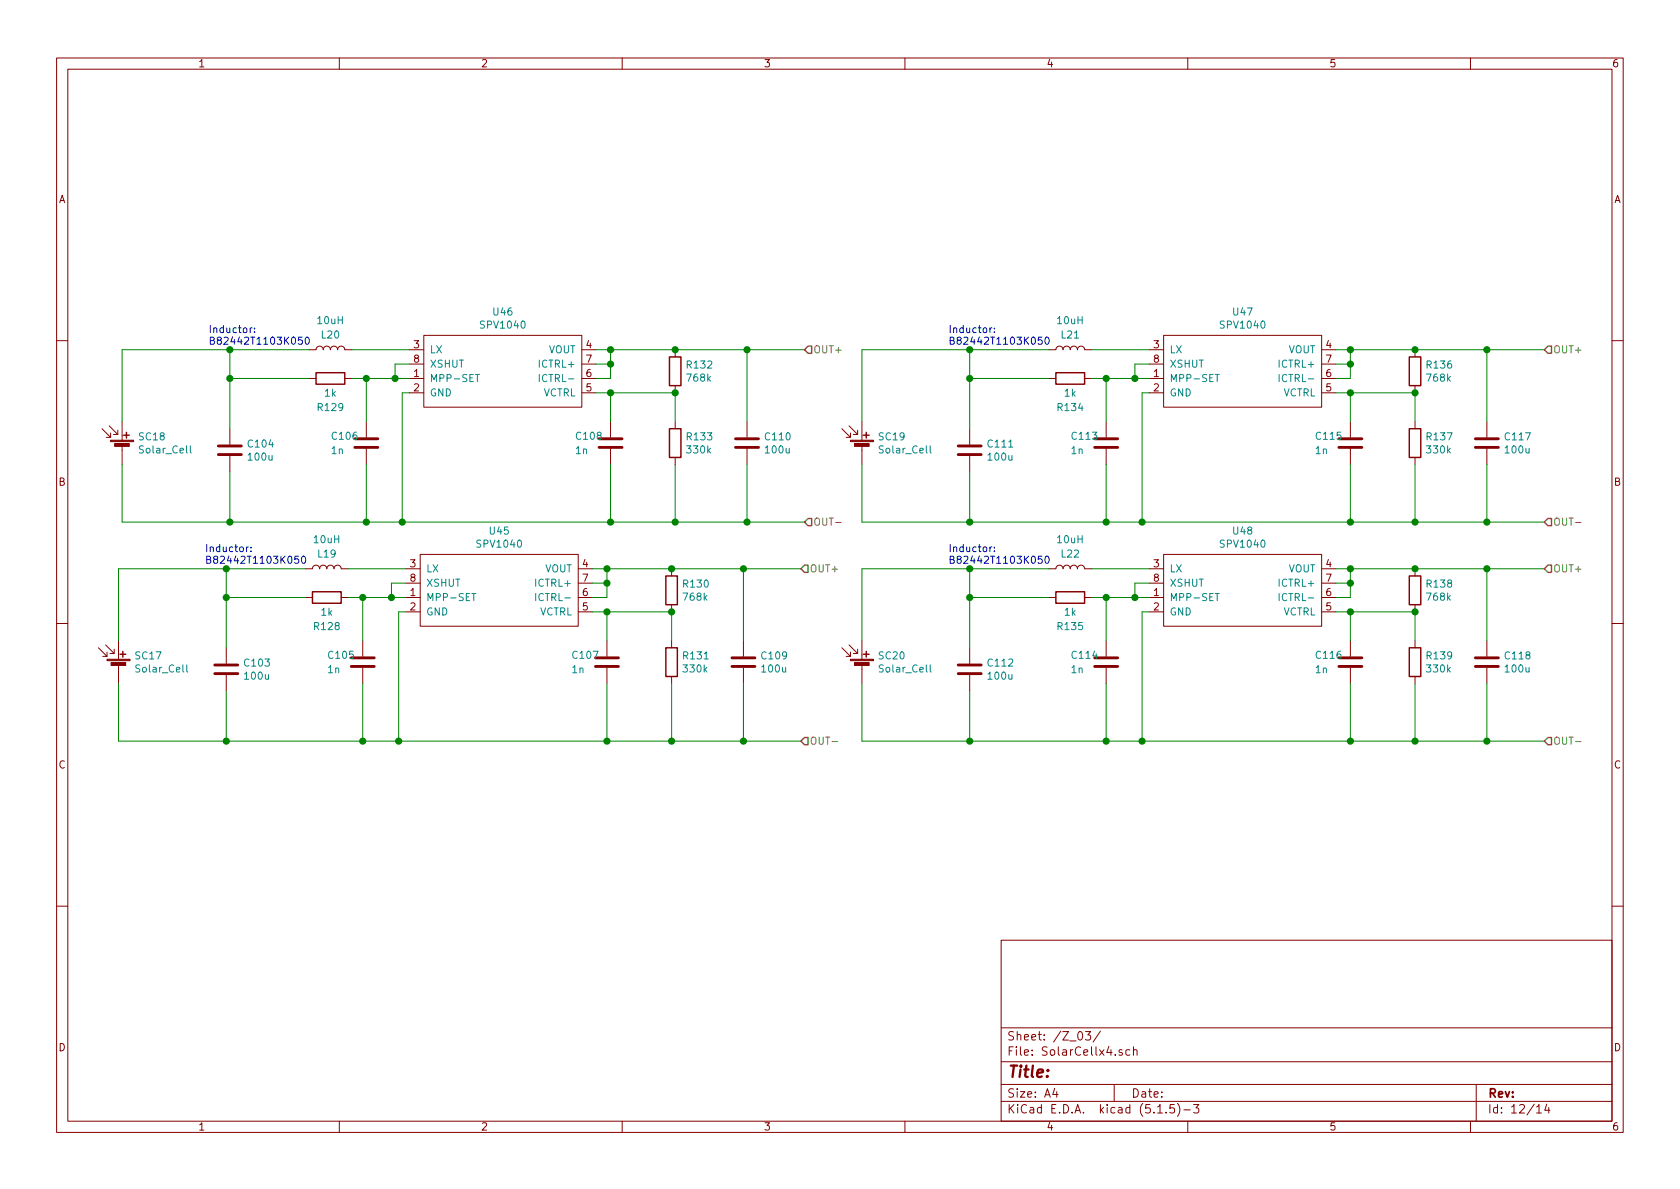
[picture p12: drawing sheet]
<svg xmlns="http://www.w3.org/2000/svg" width="297mm" height="210mm" viewBox="0 0 297 210" stroke-linecap="round" stroke-linejoin="round" font-family="sans-serif">
<g fill="none" stroke="#840000" stroke-width=".18">
<path d="M10 10.3h277v189.9h-277zM12 12.2h273v186.1h-273zM60 10.3v1.9M110 10.3v1.9M160 10.3v1.9M210 10.3v1.9M260 10.3v1.9M74.9 59.3h28v12.7h-28zM205.7 59.3h28v12.7h-28zM10 60.2h2M18 75.8l1.6 1.5M19.3 75.3l1.5 1.5"/>
<path d="M19.6 76.6v.7h-.8M20.8 76.1v.7h-.7M21.6 74.5v3.3M21.6 78.9v3.3M40.6 75.8v2.8M54.6 61.8h1.3a.63 .63 0 0 1 .6-.6 .63 .63 0 0 1 .6 .6 .63 .63 0 0 1 .7-.6 .63 .63 0 0 1 .6 .6 .63 .63 0 0 1 .7-.6 .63 .63 0 0 1 .6 .6 .63 .63 0 0 1 .6-.6 .63 .63 0 0 1 .7 .6h1.2M54.6 66.9h1.3M61 66.9h1.2M64.8 74.5v2.8M64.8 79.4v2.8M72.4 66.9h2.5M72.4 61.8h2.5"/>
<path d="M72.4 69.5h2.5M72.4 64.4h2.5M102.9 66.9h2.5M102.9 61.8h2.5M102.9 69.5h2.5M102.9 64.4h2.5M107.9 74.5v2.8M107.9 79.4v2.8M119.4 61.8v1.3M119.4 68.2v1.3M119.4 74.5v1.3M132.1 74.5v2.8"/>
<path d="M132.1 79.4v2.8M148.8 75.8l1.6 1.5M150.1 75.3l1.5 1.5M150.4 76.6v.7h-.8M151.6 76.1v.7h-.7M152.4 74.5v3.3M152.4 78.9v3.3M171.4 75.8v2.8M185.4 61.8h1.3a.63 .63 0 0 1 .6-.6 .63 .63 0 0 1 .7 .6 .63 .63 0 0 1 .6-.6 .63 .63 0 0 1 .6 .6 .63 .63 0 0 1 .7-.6 .63 .63 0 0 1 .6 .6 .63 .63 0 0 1 .6-.6 .63 .63 0 0 1 .7 .6h1.2M185.4 66.9h1.3M191.8 66.9h1.2M195.6 74.5v2.8"/>
<path d="M195.6 79.4v2.8M203.2 66.9h2.5M203.2 61.8h2.5M203.2 69.5h2.5M203.2 64.4h2.5M233.7 66.9h2.5M233.7 61.8h2.5M233.7 69.5h2.5M233.7 64.4h2.5M238.8 74.5v2.8M238.8 79.4v2.8M250.2 61.8v1.3"/>
<path d="M250.2 68.2v1.3M250.2 74.5v1.3M262.9 74.5v2.8M262.9 79.4v2.8M285 60.2h2M40.6 80.6v2.8M74.3 98h27.9v12.7h-27.9zM119.4 80.9v1.3M171.4 80.6v2.8M205.7 98h28v12.7h-28zM250.2 80.9v1.3M10 110.3h2"/>
<path d="M17.4 114.5l1.5 1.6M18.7 114l1.5 1.6M18.9 115.3v.8h-.7M20.2 114.8v.8h-.8M21 113.3v3.3M21 117.6v3.3M40 114.5v2.8M40 119.4v2.8M54 100.6h1.2a.63 .63 0 0 1 .7-.7 .63 .63 0 0 1 .6 .7 .63 .63 0 0 1 .6-.7 .63 .63 0 0 1 .7 .7 .63 .63 0 0 1 .6-.7 .63 .63 0 0 1 .7 .7 .63 .63 0 0 1 .6-.7 .63 .63 0 0 1 .6 .7h1.3M54 105.7h1.2M60.3 105.7h1.3M64.1 113.3v2.8"/>
<path d="M64.1 118.1v2.8M71.8 100.6h2.5M71.8 105.7h2.5M71.8 108.2h2.5M71.8 103.1h2.5M102.2 100.6h2.6M102.2 105.7h2.6M102.2 108.2h2.6M102.2 103.1h2.6M107.3 113.3v2.8M107.3 118.1v2.8M118.7 100.6v1.2"/>
<path d="M118.7 106.9v1.3M118.7 113.3v1.2M118.7 119.6v1.3M131.4 113.3v2.8M131.4 118.1v2.8M148.8 114.5l1.6 1.6M150.1 114l1.5 1.6M150.4 115.3v.8h-.8M151.6 114.8v.8h-.7M152.4 113.3v3.3M152.4 117.6v3.3M171.4 114.5v2.8"/>
<path d="M171.4 119.4v2.8M185.4 100.6h1.3a.63 .63 0 0 1 .6-.7 .63 .63 0 0 1 .7 .7 .63 .63 0 0 1 .6-.7 .63 .63 0 0 1 .6 .7 .63 .63 0 0 1 .7-.7 .63 .63 0 0 1 .6 .7 .63 .63 0 0 1 .6-.7 .63 .63 0 0 1 .7 .7h1.2M185.4 105.7h1.3M191.8 105.7h1.2M195.6 113.3v2.8M195.6 118.1v2.8M203.2 100.6h2.5M203.2 105.7h2.5M203.2 108.2h2.5M203.2 103.1h2.5M233.7 100.6h2.5M233.7 105.7h2.5"/>
<path d="M233.7 108.2h2.5M233.7 103.1h2.5M238.8 113.3v2.8M238.8 118.1v2.8M250.2 100.6v1.2M250.2 106.9v1.3M250.2 113.3v1.2M250.2 119.6v1.3M262.9 113.3v2.8M262.9 118.1v2.8M285 110.3h2M10 160.2h2"/>
<path d="M177 166.3h108v32h-108zM285 160.2h2M60 198.3v1.9M110 198.3v1.9M160 198.3v1.9M177 194.8h108M177 191.8h108M177 187.8h108M177 181.8h108M186.5 192.5l-.4 1h1M186.8 193v1M190.7 182.6l.2-.2a.8 .8 0 0 1 .5 .8 .8 .8 0 0 1-.5 .7l-.2-.1-.1-.4z"/>
<path d="M191.9 182.4h.9l-.5 .6 .5 .1v.7l-.2 .1-.7-.1M194.6 182.3l-1.3 2M197 191.8v3M198.4 185.7l-.4-.1-.2 .2 .1 .2 .5 .2v.3h-.6M199.8 185.7l-.5-.1-.2 .3v.6l.2 .1 .5-.1M200.4 185.7l.2-.1 .4 .1v.9M200.4 185.1v1.5M204.7 196.8h.8M206.2 196.7v.1M207.6 195.3h-.7l-.1 .7 .2-.1 .5 .1 .2 .2-.1 .5-.2 .1-.6-.1M208.2 195.1a1.71 1.71 0 0 1 0 2.3M209.3 196.3h1.2"/>
<path d="M210 198.3v1.9M211 195.3h1l-.5 .6 .4 .1v.7l-.2 .1-.7-.1M260 198.3v1.9M261 191.8v6.5M271.7 195.8l.4-.5v1.5M271.7 196.8h.8M273.5 195.2l-.4 1.1h.9M273.8 195.8v1"/>
</g>
<g fill="none" stroke="#840000" stroke-width=".51">
<path d="M38.6 78.9h4.1M62.7 79.1h4.1M62.7 77.6h4.1M105.9 79.1h4.1M105.9 77.6h4.1M130 79.1h4.1M130 77.6h4.1M169.4 78.9h4.1M193.5 79.1h4.1M193.5 77.6h4.1M236.7 79.1h4.1M236.7 77.6h4.1"/>
<path d="M260.9 79.1h4M260.9 77.6h4M38.6 80.4h4.1M169.4 80.4h4.1M38 119.1h4M38 117.6h4M62.1 117.9h4.1M62.1 116.3h4.1M105.3 117.9h4M105.3 116.3h4M129.4 117.9h4.1M129.4 116.3h4.1"/>
<path d="M169.4 119.1h4.1M169.4 117.6h4.1M193.5 117.9h4.1M193.5 116.3h4.1M236.7 117.9h4.1M236.7 116.3h4.1M260.9 117.9h4M260.9 116.3h4"/>
</g>
<g fill="#840000" stroke="#840000" stroke-width=".18">
<path d="M18.9 116.6h4.1v.2h-4.1z"/>
<path d="M19.6 117.2h2.6v.5h-2.6z"/>
<path d="M150.4 116.6h4v.2h-4z"/>
<path d="M151.1 117.2h2.6v.5h-2.6z"/>
<path d="M150.4 77.8h4v.3h-4z"/>
<path d="M151.1 78.4h2.6v.5h-2.6z"/>
<path d="M19.6 77.8h4v.3h-4z"/>
<path d="M20.3 78.4h2.6v.5h-2.6z"/>
</g>
<g fill="none" stroke="#840000" stroke-width=".25">
<path d="M21.8 77h1.1M22.4 76.4v1.1M55.9 65.9h5.1v2h-5.1zM118.4 75.8h2v5.1h-2zM118.4 63.1h2v5.1h-2zM152.7 77h1M153.2 76.4v1.1M186.7 65.9h5.1v2h-5.1zM249.2 75.8h2v5.1h-2zM249.2 63.1h2v5.1h-2zM21.2 115.7h1M21.7 115.2v1"/>
<path d="M55.2 104.6h5.1v2.1h-5.1zM117.7 101.8h2.1v5.1h-2.1zM117.7 114.5h2.1v5.1h-2.1zM152.7 115.7h1M153.2 115.2v1M186.7 104.6h5.1v2.1h-5.1zM249.2 114.5h2v5.1h-2zM249.2 101.8h2v5.1h-2z"/>
</g>
<g fill="none" stroke="#008484" stroke-width=".18">
<path d="M33.7 78.8v1.1l.1 .2M84 66.2h.8M84.4 66.2v1.3M95.4 66.2v1.3M164.5 78.8v1.1l.1 .2M214.9 66.2h.7M215.2 66.2v1.3M226.2 66.2v1.3M33 117.6v1.1l.2 .1M83.4 104.9h.8M83.8 104.9v1.3M94.7 104.9v1.3"/>
<path d="M164.5 117.6v1.1l.1 .1M214.9 104.9h.7M215.2 104.9v1.3M226.2 104.9v1.3"/>
</g>
<g fill="none" stroke="#008400" stroke-width=".18">
<path d="M40.6 66.9h14M40.6 61.8v14M54.6 61.8h-33v12.7M62.2 61.8h10.2M62.2 66.9h10.2M64.8 66.9v7.6M72.4 69.5h-1.3v22.8M72.4 64.4h-2.6v2.5M105.4 61.8h36.8M105.4 69.5h14v5M105.4 64.4h2.5M107.9 61.8v5.1h-2.5"/>
<path d="M107.9 69.5v5M132.1 61.8v12.7M171.4 66.9h14M171.4 61.8v14M185.4 61.8h-33v12.7M193 61.8h10.2M193 66.9h10.2M195.6 66.9v7.6M203.2 69.5h-1.3v22.8M203.2 64.4h-2.5v2.5M236.2 61.8h36.8M236.2 69.5h14v5"/>
<path d="M236.2 64.4h2.6M238.8 61.8v5.1h-2.6M238.8 69.5v5M262.9 61.8v12.7M21.6 82.2v10.1h120.6M40.6 83.4v8.9M64.8 82.2v10.1M107.9 82.2v10.1M119.4 82.2v10.1M132.1 82.2v10.1M152.4 82.2v10.1h120.6M171.4 83.4v8.9"/>
<path d="M195.6 82.2v10.1M238.8 82.2v10.1M250.2 82.2v10.1M262.9 82.2v10.1M40 105.7h14M40 100.6v13.9M54 100.6h-33v12.7M61.6 100.6h10.2M61.6 105.7h10.2M64.1 105.7v7.6M71.8 108.2h-1.3v22.9M71.8 103.1h-2.6v2.6"/>
<path d="M104.8 108.2h13.9v5.1M104.8 100.6h36.8M104.8 103.1h2.5M107.3 100.6v5.1h-2.5M107.3 108.2v5.1M131.4 100.6v12.7M171.4 105.7h14M171.4 100.6v13.9M185.4 100.6h-33v12.7M193 100.6h10.2M193 105.7h10.2M195.6 105.7v7.6"/>
<path d="M203.2 108.2h-1.3v22.9M203.2 103.1h-2.5v2.6M236.2 108.2h14v5.1M236.2 100.6h36.8M236.2 103.1h2.6M238.8 100.6v5.1h-2.6M238.8 108.2v5.1M262.9 100.6v12.7M21 120.9v10.2h120.6M40 122.2v8.9M64.1 120.9v10.2M107.3 120.9v10.2"/>
<path d="M118.7 120.9v10.2M131.4 120.9v10.2M152.4 120.9v10.2h120.6M171.4 122.2v8.9M195.6 120.9v10.2M238.8 120.9v10.2M250.2 120.9v10.2M262.9 120.9v10.2"/>
</g>
<path d="M142.9 61.2h.6v1.3h-.6l-.7-.7zM273.7 61.2h.6v1.3h-.6l-.7-.7zM142.2 99.9h.7v1.3h-.7l-.6-.6zM142.9 91.7h.6v1.3h-.6l-.7-.7zM273.7 99.9h.6v1.3h-.6l-.7-.6zM273.7 91.7h.6v1.3h-.6l-.7-.7zM142.2 130.4h.7v1.3h-.7l-.6-.6zM273.7 130.4h.6v1.3h-.6l-.7-.6z" fill="none" stroke="#848400" stroke-width=".25"/>
<path d="M147.8 92.4h.9M278.6 92.4h.9M147.1 131.1h1M278.6 131.1h.9" fill="none" stroke="#848400" stroke-width=".18"/>
<g fill="none" stroke="#0000c2" stroke-width=".18">
<path d="M44.2 58v.8M44.6 58h-.3l-.1 .2M45 58.7v.1M45 58v.2M53.4 59.6h-.6l-.1 .6 .2-.1 .5 .1v.6l-.2 .1-.5-.1M54.1 59.7l.2-.1a.67 .67 0 0 1 .4 .6 .67 .67 0 0 1-.4 .7l-.3-.3-.1-.2zM175 58v.8M175.4 58h-.3l-.1 .2M175.8 58.7v.1M175.8 58v.2M184.2 59.6h-.6l-.1 .6 .2-.1 .5 .1v.6l-.2 .1-.5-.1M184.9 59.7l.2-.1a.67 .67 0 0 1 .4 .6 .67 .67 0 0 1-.4 .7l-.3-.3v-.2z"/>
<path d="M43.6 96.7v.9M43.9 96.7l-.2 .1-.1 .1M44.4 97.4v.2M44.4 96.8v.1M52.8 98.3h-.6l-.1 .7 .2-.2 .5 .2v.5l-.2 .1-.5-.1M53.4 98.5l.2-.2a.67 .67 0 0 1 .5 .7 .67 .67 0 0 1-.5 .6l-.2-.2-.1-.3zM175 96.7v.9M175.4 96.7l-.3 .1-.1 .1M175.8 97.4v.2M175.8 96.8v.1M184.2 98.3h-.6l-.1 .7 .2-.2 .5 .2v.5l-.2 .1-.5-.1M184.9 98.5l.2-.2a.67 .67 0 0 1 .4 .7 .67 .67 0 0 1-.4 .6l-.3-.2v-.3z"/>
</g>
<g fill="#008400" stroke="#008400" stroke-width=".25">
<circle cx="40.6" cy="61.8" r=".51"/>
<circle cx="238.8" cy="108.2" r=".51"/>
<circle cx="40.6" cy="92.3" r=".51"/>
<circle cx="40.6" cy="66.9" r=".51"/>
<circle cx="195.6" cy="105.7" r=".51"/>
<circle cx="118.7" cy="100.6" r=".51"/>
<circle cx="107.3" cy="103.1" r=".51"/>
<circle cx="195.6" cy="131.1" r=".51"/>
<circle cx="131.4" cy="131.1" r=".51"/>
<circle cx="131.4" cy="100.6" r=".51"/>
<circle cx="118.7" cy="131.1" r=".51"/>
<circle cx="201.9" cy="131.1" r=".51"/>
<circle cx="118.7" cy="108.2" r=".51"/>
<circle cx="108" cy="61.8" r=".51"/>
<circle cx="171.5" cy="100.6" r=".51"/>
<circle cx="132.1" cy="92.3" r=".51"/>
<circle cx="132.1" cy="61.8" r=".51"/>
<circle cx="171.5" cy="105.7" r=".51"/>
<circle cx="119.4" cy="92.3" r=".51"/>
<circle cx="119.4" cy="69.5" r=".51"/>
<circle cx="119.4" cy="61.8" r=".51"/>
<circle cx="108" cy="64.4" r=".51"/>
<circle cx="200.7" cy="105.7" r=".51"/>
<circle cx="108" cy="92.3" r=".51"/>
<circle cx="171.5" cy="131.1" r=".51"/>
<circle cx="108" cy="69.5" r=".51"/>
<circle cx="71.1" cy="92.3" r=".51"/>
<circle cx="64.8" cy="92.3" r=".51"/>
<circle cx="64.8" cy="66.9" r=".51"/>
<circle cx="69.9" cy="66.9" r=".51"/>
<circle cx="238.8" cy="92.3" r=".51"/>
<circle cx="250.2" cy="92.3" r=".51"/>
<circle cx="250.2" cy="131.1" r=".51"/>
<circle cx="250.2" cy="69.5" r=".51"/>
<circle cx="250.2" cy="61.8" r=".51"/>
<circle cx="262.9" cy="100.6" r=".51"/>
<circle cx="238.8" cy="64.4" r=".51"/>
<circle cx="238.8" cy="61.8" r=".51"/>
<circle cx="262.9" cy="131.1" r=".51"/>
<circle cx="262.9" cy="61.8" r=".51"/>
<circle cx="238.8" cy="69.5" r=".51"/>
<circle cx="201.9" cy="92.3" r=".51"/>
<circle cx="195.6" cy="92.3" r=".51"/>
<circle cx="195.6" cy="66.9" r=".51"/>
<circle cx="200.7" cy="66.9" r=".51"/>
<circle cx="171.5" cy="92.3" r=".51"/>
<circle cx="171.5" cy="61.8" r=".51"/>
<circle cx="69.2" cy="105.7" r=".51"/>
<circle cx="107.3" cy="131.1" r=".51"/>
<circle cx="171.5" cy="66.9" r=".51"/>
<circle cx="107.3" cy="108.2" r=".51"/>
<circle cx="70.5" cy="131.1" r=".51"/>
<circle cx="238.8" cy="131.1" r=".51"/>
<circle cx="64.1" cy="131.1" r=".51"/>
<circle cx="64.1" cy="105.7" r=".51"/>
<circle cx="238.8" cy="100.6" r=".51"/>
<circle cx="107.3" cy="100.6" r=".51"/>
<circle cx="238.8" cy="103.1" r=".51"/>
<circle cx="40" cy="131.1" r=".51"/>
<circle cx="40" cy="105.7" r=".51"/>
<circle cx="250.2" cy="100.6" r=".51"/>
<circle cx="40" cy="100.6" r=".51"/>
<circle cx="250.2" cy="108.2" r=".51"/>
<circle cx="262.9" cy="92.3" r=".51"/>
</g>
<text font-size="2.8" fill="#840000" x="178" y="190.5">Title:</text>
<g font-size="2.1" fill="#840000">
<text x="178" y="184">Sheet: /Z_03/</text>
<text x="178" y="186.7">File: SolarCellx4.sch</text>
<text x="178" y="196.9">KiCad E.D.A. kicad (5.1.5)-3</text>
<text x="178" y="194.1">Size: A4</text>
<text x="200" y="194.1">Date:</text>
<text x="263" y="194.1">Rev:</text>
<text x="263" y="196.9">Id: 12/14</text>
</g>
<g font-size="1.8" fill="#840000">
<text x="35" y="11.9">1</text>
<text x="85" y="11.9">2</text>
<text x="135" y="11.9">3</text>
<text x="185" y="11.9">4</text>
<text x="235" y="11.9">5</text>
<text x="285" y="11.9">6</text>
<text x="10.4" y="35.9">A</text>
<text x="285.4" y="35.9">A</text>
<text x="73.2" y="61.6">3</text>
<text x="73.2" y="64.1">8</text>
<text x="103.7" y="61.6">4</text>
<text x="103.7" y="64.1">7</text>
<text x="204" y="61.6">3</text>
<text x="204" y="64.1">8</text>
<text x="234.5" y="61.6">4</text>
<text x="234.5" y="64.1">7</text>
<text x="73.2" y="66.7">1</text>
<text x="73.2" y="69.2">2</text>
<text x="103.7" y="69.2">5</text>
<text x="103.7" y="66.7">6</text>
<text x="204" y="66.7">1</text>
<text x="204" y="69.2">2</text>
<text x="234.5" y="69.2">5</text>
<text x="234.5" y="66.7">6</text>
<text x="10.4" y="85.9">B</text>
<text x="285.4" y="85.9">B</text>
<text x="72.5" y="100.3">3</text>
<text x="103" y="100.3">4</text>
<text x="204" y="100.3">3</text>
<text x="234.5" y="100.3">4</text>
<text x="72.5" y="105.4">1</text>
<text x="72.5" y="107.9">2</text>
<text x="72.5" y="102.9">8</text>
<text x="103" y="107.9">5</text>
<text x="103" y="105.4">6</text>
<text x="103" y="102.9">7</text>
<text x="204" y="105.4">1</text>
<text x="204" y="107.9">2</text>
<text x="204" y="102.9">8</text>
<text x="234.5" y="107.9">5</text>
<text x="234.5" y="105.4">6</text>
<text x="234.5" y="102.9">7</text>
<text x="10.4" y="135.9">C</text>
<text x="285.4" y="135.9">C</text>
<text x="10.4" y="185.9">D</text>
<text x="285.4" y="185.9">D</text>
<text x="35" y="199.9">1</text>
<text x="85" y="199.9">2</text>
<text x="135" y="199.9">3</text>
<text x="185" y="199.9">4</text>
<text x="235" y="199.9">5</text>
<text x="285" y="199.9">6</text>
</g>
<g font-size="1.8" fill="#0000c2">
<text x="36.8" y="58.9">Inductor:</text>
<text x="167.6" y="58.9">Inductor:</text>
<text x="36.8" y="61">B82442T1103K050</text>
<text x="167.6" y="61">B82442T1103K050</text>
<text x="36.2" y="97.6">Inductor:</text>
<text x="36.2" y="99.7">B82442T1103K050</text>
<text x="167.6" y="97.6">Inductor:</text>
<text x="167.6" y="99.7">B82442T1103K050</text>
</g>
<g font-size="1.8" fill="#008484">
<text x="56.2" y="57.3">10uH</text>
<text x="56.9" y="59.9">L20</text>
<text x="85.2" y="58.1">SPV1040</text>
<text x="87.3" y="55.8">U46</text>
<text x="187" y="57.3">10uH</text>
<text x="187.7" y="59.9">L21</text>
<text x="216" y="58.1">SPV1040</text>
<text x="218.1" y="55.8">U47</text>
<text x="75.9" y="62.5">LX</text>
<text x="75.9" y="65">XSHUT</text>
<text x="95.6" y="65">ICTRL+</text>
<text x="97" y="62.5">VOUT</text>
<text x="121.6" y="65.2">R132</text>
<text x="206.8" y="62.5">LX</text>
<text x="206.8" y="65">XSHUT</text>
<text x="226.4" y="65">ICTRL+</text>
<text x="227.8" y="62.5">VOUT</text>
<text x="252.4" y="65.2">R136</text>
<text x="57.5" y="70.1">1k</text>
<text x="75.9" y="67.6">MPP-SET</text>
<text x="75.9" y="70.1">GND</text>
<text x="96" y="70.1">VCTRL</text>
<text x="96.1" y="67.6">ICTRL-</text>
<text x="121.6" y="67.5">768k</text>
<text x="188.3" y="70.1">1k</text>
<text x="206.8" y="67.6">MPP-SET</text>
<text x="206.8" y="70.1">GND</text>
<text x="226.8" y="70.1">VCTRL</text>
<text x="226.9" y="67.6">ICTRL-</text>
<text x="252.4" y="67.5">768k</text>
<text x="24.6" y="77.9">SC18</text>
<text x="56.3" y="72.7">R129</text>
<text x="58.8" y="77.8">C106</text>
<text x="102" y="77.8">C108</text>
<text x="121.6" y="77.9">R133</text>
<text x="135.4" y="77.9">C110</text>
<text x="155.4" y="77.9">SC19</text>
<text x="187.1" y="72.7">R134</text>
<text x="189.6" y="77.8">C113</text>
<text x="232.8" y="77.8">C115</text>
<text x="252.4" y="77.9">R137</text>
<text x="266.2" y="77.9">C117</text>
<text x="24.9" y="80.2">Solar_Cell</text>
<text x="44" y="79.1">C104</text>
<text x="44" y="81.5">100u</text>
<text x="58.6" y="80.3">1n</text>
<text x="101.8" y="80.3">1n</text>
<text x="121.6" y="80.2">330k</text>
<text x="135.5" y="80.2">100u</text>
<text x="155.7" y="80.2">Solar_Cell</text>
<text x="174.8" y="79.1">C111</text>
<text x="174.8" y="81.5">100u</text>
<text x="189.5" y="80.3">1n</text>
<text x="232.6" y="80.3">1n</text>
<text x="252.4" y="80.2">330k</text>
<text x="266.3" y="80.2">100u</text>
<text x="86.6" y="94.5">U45</text>
<text x="218.1" y="94.5">U48</text>
<text x="55.6" y="96.1">10uH</text>
<text x="56.3" y="98.6">L19</text>
<text x="75.3" y="101.2">LX</text>
<text x="84.5" y="96.8">SPV1040</text>
<text x="96.3" y="101.2">VOUT</text>
<text x="187" y="96.1">10uH</text>
<text x="187.7" y="98.6">L22</text>
<text x="206.8" y="101.2">LX</text>
<text x="216" y="96.8">SPV1040</text>
<text x="227.8" y="101.2">VOUT</text>
<text x="75.3" y="106.3">MPP-SET</text>
<text x="75.3" y="103.8">XSHUT</text>
<text x="95" y="103.8">ICTRL+</text>
<text x="95.4" y="106.3">ICTRL-</text>
<text x="120.9" y="103.9">R130</text>
<text x="121" y="106.2">768k</text>
<text x="206.8" y="106.3">MPP-SET</text>
<text x="206.8" y="103.8">XSHUT</text>
<text x="226.4" y="103.8">ICTRL+</text>
<text x="226.9" y="106.3">ICTRL-</text>
<text x="252.4" y="103.9">R138</text>
<text x="252.4" y="106.2">768k</text>
<text x="55.7" y="111.4">R128</text>
<text x="56.8" y="108.9">1k</text>
<text x="75.3" y="108.8">GND</text>
<text x="95.3" y="108.8">VCTRL</text>
<text x="187.1" y="111.4">R135</text>
<text x="188.3" y="108.9">1k</text>
<text x="206.8" y="108.8">GND</text>
<text x="226.8" y="108.8">VCTRL</text>
<text x="24" y="116.6">SC17</text>
<text x="24.3" y="118.9">Solar_Cell</text>
<text x="43.3" y="117.9">C103</text>
<text x="58" y="119">1n</text>
<text x="58.2" y="116.5">C105</text>
<text x="101.2" y="119">1n</text>
<text x="101.4" y="116.5">C107</text>
<text x="120.9" y="116.6">R131</text>
<text x="121" y="118.9">330k</text>
<text x="134.8" y="116.6">C109</text>
<text x="134.8" y="118.9">100u</text>
<text x="155.4" y="116.6">SC20</text>
<text x="155.7" y="118.9">Solar_Cell</text>
<text x="174.8" y="117.9">C112</text>
<text x="189.5" y="119">1n</text>
<text x="189.6" y="116.5">C114</text>
<text x="232.6" y="119">1n</text>
<text x="232.8" y="116.5">C116</text>
<text x="252.4" y="116.6">R139</text>
<text x="252.4" y="118.9">330k</text>
<text x="266.2" y="116.6">C118</text>
<text x="266.3" y="118.9">100u</text>
<text x="43.4" y="120.2">100u</text>
<text x="174.8" y="120.2">100u</text>
</g>
<g font-size="1.8" fill="#848400">
<text x="143.8" y="62.5">OUT+</text>
<text x="274.6" y="62.5">OUT+</text>
<text x="143.8" y="93">OUT-</text>
<text x="274.6" y="93">OUT-</text>
<text x="143.1" y="101.2">OUT+</text>
<text x="274.6" y="101.2">OUT+</text>
<text x="143.1" y="131.7">OUT-</text>
<text x="274.6" y="131.7">OUT-</text>
</g>
</svg>
